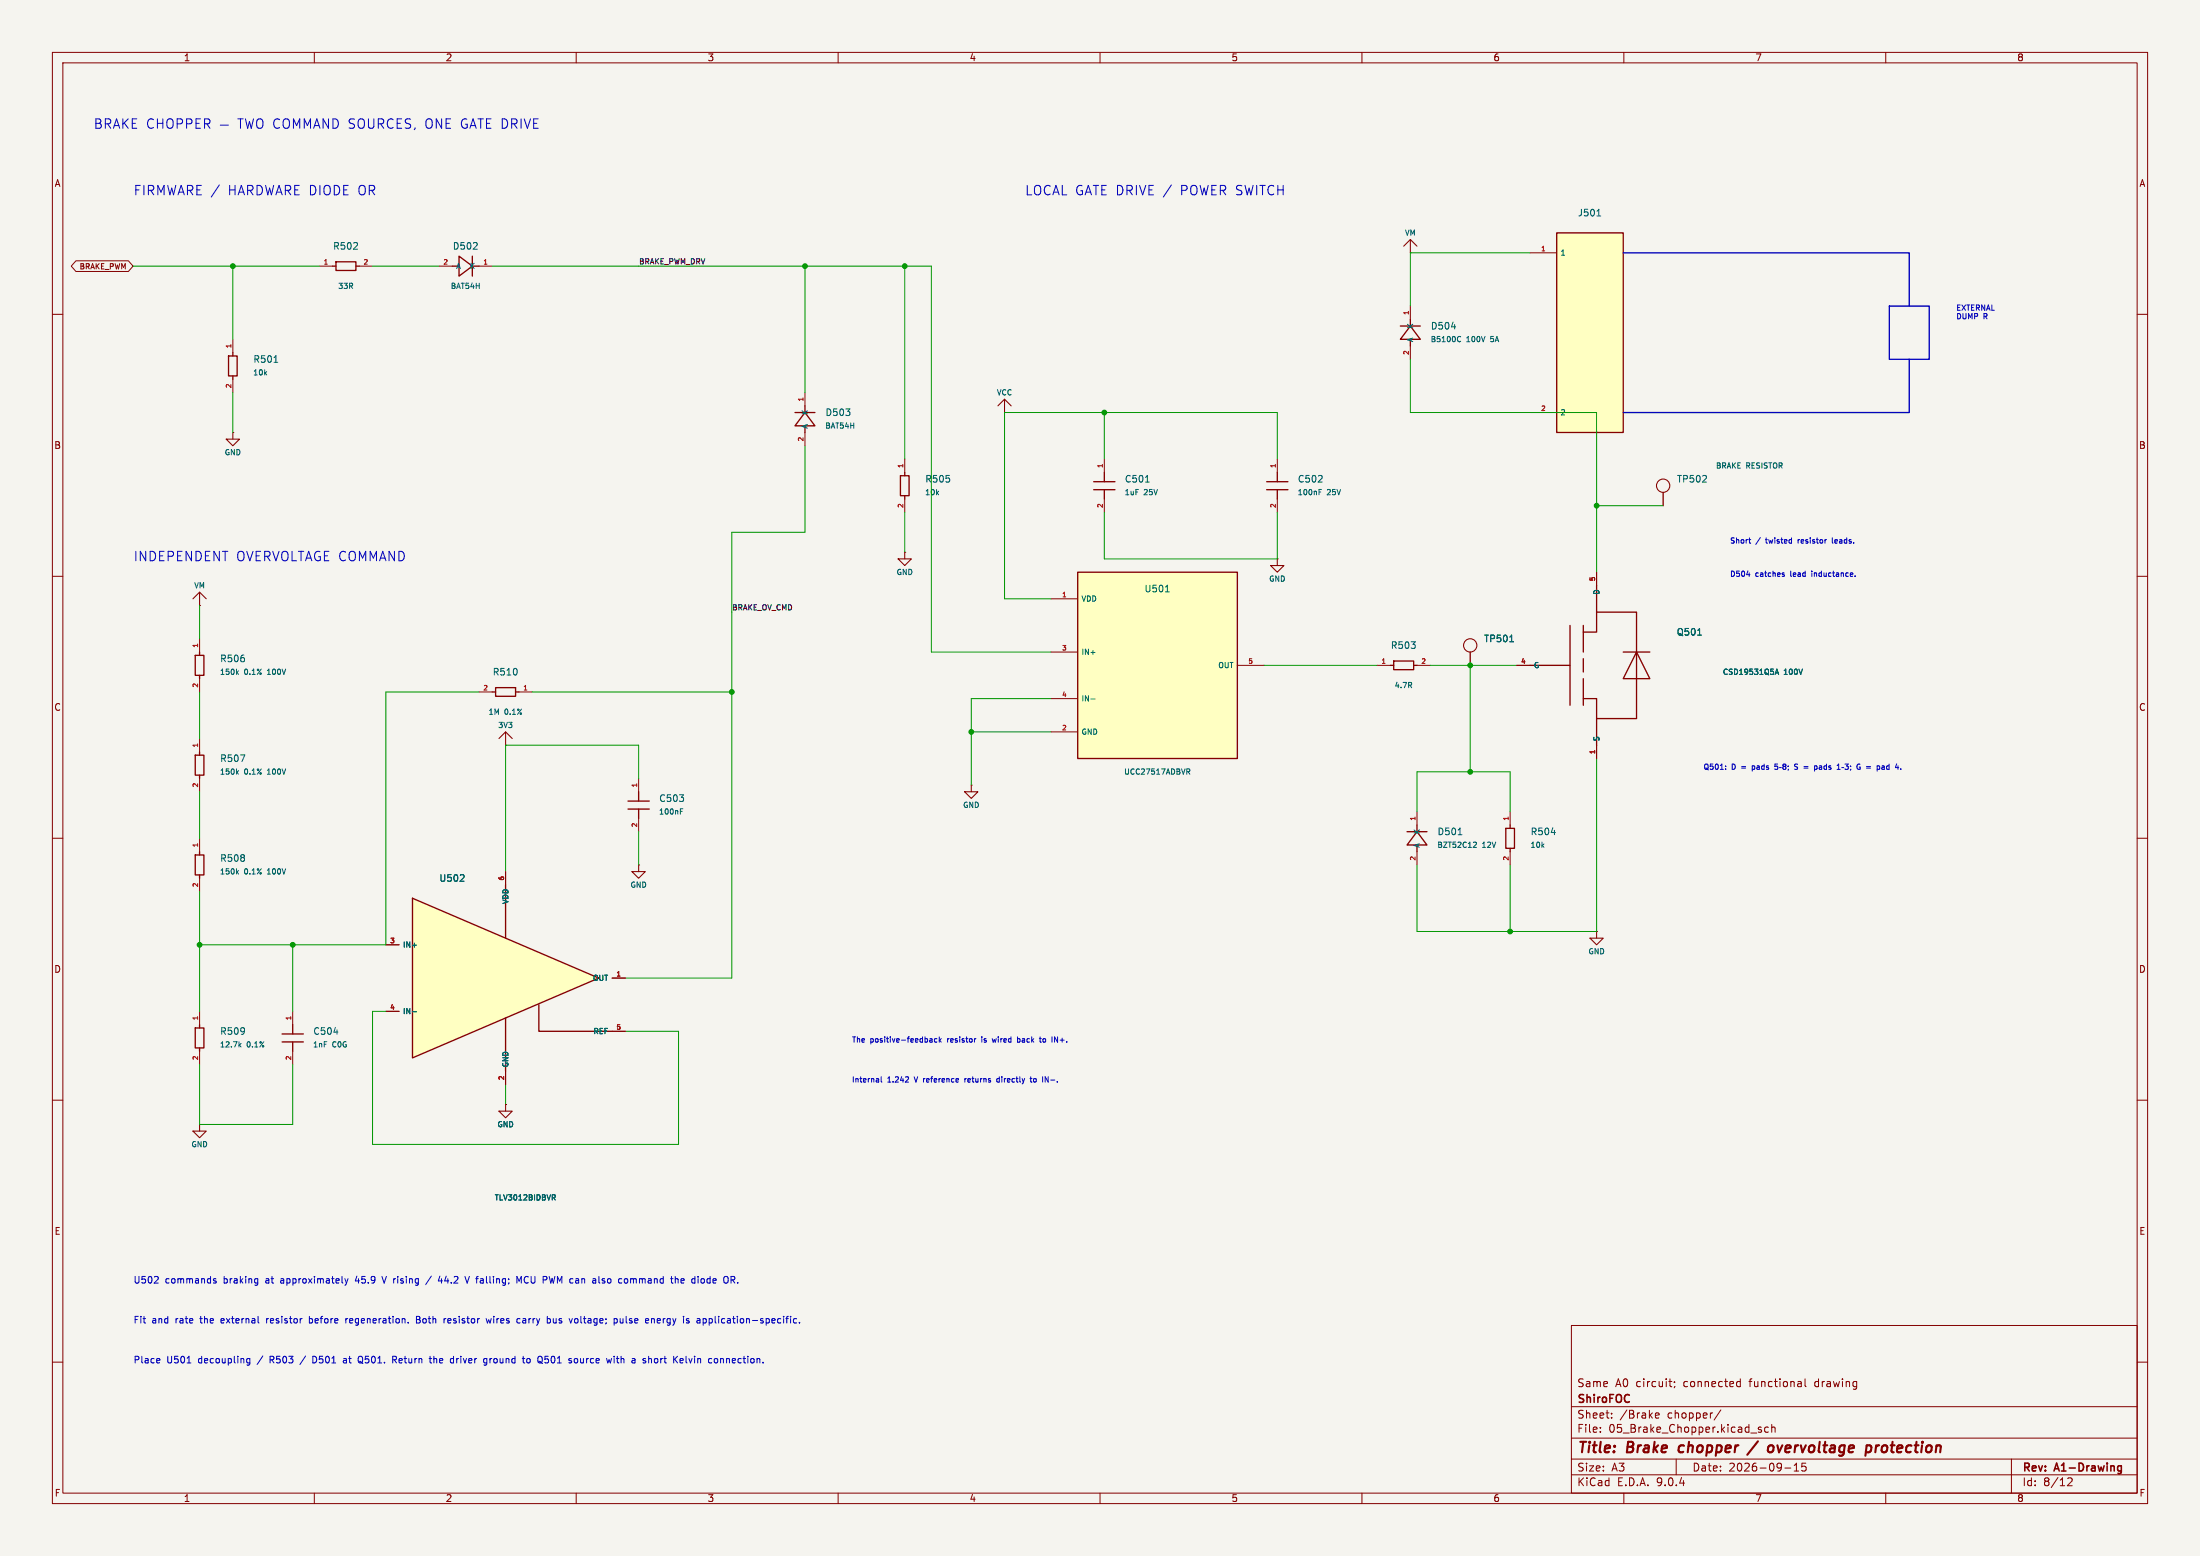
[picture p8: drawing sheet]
<svg xmlns="http://www.w3.org/2000/svg" width="420mm" height="297mm" viewBox="0 0 420 297" stroke-linecap="round" stroke-linejoin="round" font-family="sans-serif">
<path d="M0 0h420v297h-420z" fill="#f5f4ef" stroke="#f5f4ef" stroke-width=".19"/>
<g fill="none" stroke="#840000" stroke-width=".19">
<path d="M10 10h400v277h-400zM12 12h396v273h-396zM60 10v2M110 10v2M160 10v2M210 10v2M260 10v2M310 10v2M360 10v2M10 60h2M191.8 78.7h.1M408 60h2"/>
<path d="M210.8 87.6v2.6M210.8 95.3v2.5M10 110h2M408 110h2M10 160h2M408 160h2M304.8 177.8h.1M10 210h2M38.1 214.6h.1M408 210h2M300 253h108v32h-108zM10 260h2"/>
<path d="M300 278.5h108M300 274.5h108M300 268.5h108M305.5 273.2v.2M305.5 272.5v.1M307.7 270.5v.2M307.7 269.8v.1M316 270.2l.7-.2v-.2l-.5-.1-.2 .2 .1 .7h.6M318.6 263.7h.6M318.9 264.6l.3 .1M319.7 263.8v.1M319.7 264.6l-.1 .3"/>
<path d="M320 278.5v3M328.5 269.1l-1.3 1.9M331.7 263.8h.5M331.7 264.6h.5M332.2 263.2v1.5M336.2 272.5l-.3-.1-.2 .2v.2l.5 .2v.3h-.5M337.6 272.5l-.4-.1-.3 .3 .1 .6h.6M338.2 272.5l.2-.1 .4 .1 .1 .9M338.2 271.9v1.5M342.5 279.7l.4-.4v1.5M343.7 263.7l.2 .2v.8M343.9 264.6l-.2 .1"/>
<path d="M343.9 264l-.2 .1M344 279.3l-.1 .7 .3-.1h.5l.1 .6-.3 .3-.6-.2M344.6 263.2v1.3l.2 .2M384 278.5v6.5M408 260h2M60 285v2M110 285v2M160 285v2M210 285v2M260 285v2M300 281.5h108M310 285v2"/>
<path d="M340.7 280.2h1.2M342.5 280.8h.9M360 285v2M395.6 282.4l-.1 .3-.8 .9h.9"/>
</g>
<path d="M404.5 279.8l.5 .1M405 279.8v1.2l-.2 .2-.3 .1M405 280.7l-.5 .1" fill="none" stroke="#840000" stroke-width=".3"/>
<path d="M320.6 276.1l-.2 .7 .4 .4M335.6 275.1l-2 2.6M337.8 276a.5 .5 0 0 1 .8 .3l-.1 .5a.62 .62 0 0 1-.7 .4M356.5 275.9h.4l.3 .2v.7a.66 .66 0 0 1-.8 .4M358.2 275.9l-.2 1.3M358.5 275.9l-.4 .4" fill="none" stroke="#840000" stroke-width=".4"/>
<g fill="none" stroke="#840000" stroke-width=".2">
<path d="M190.5 77.5l1.3-1.3 1.2 1.3M191.8 76.2v2.5M303.5 179.1h2.6l-1.3 1.2zM304.8 177.8v1.3M36.8 215.9h2.6l-1.3 1.3zM38.1 214.6v1.3"/>
<circle cx="317.5" cy="92.7" r="1.27"/>
</g>
<path d="M208.8 91.9h4.1M208.8 93.5h4.1M210.8 90.2v1.7M210.8 93.5v1.8M317.5 94v2.5" fill="none" stroke="#840000" stroke-width=".25"/>
<path d="M218.7 92h.7" fill="none" stroke="#006464" stroke-width=".19"/>
<path d="M297.2 44.5h12.7v38.1h-12.7z" fill="#ffffc2"/>
<g fill="none" stroke="#840000" stroke-width=".25">
<path d="M297.2 44.5h12.7v38.1h-12.7zM299.7 119.4v15.2M302.3 119.4v5.1M304.8 111.8v8.9h-2.5M304.8 116.8h7.6v20.4h-7.6M292.1 127h7.6M302.3 133.4h2.5v8.8M302.3 125.7v2.6M302.3 129.5v5.1M309.9 124.5h5.1M312.4 124.5l2.6 5h-5.1zM268.6 158.8h3.8"/>
<path d="M270.5 158.8l1.9 2.5h-3.8zM270.5 157.5v1.3M287.5 158.1h1.6v3.8h-1.6zM288.3 157.5v.6M270.5 161.3v1.3M288.3 161.9v.7"/>
</g>
<path d="M292.1 48.3h5.1M292.1 78.7h5.1M304.8 109.2v2.6M289.6 127h2.5M270.5 154.9v2.6M288.3 154.9v2.6M304.8 142.2v2.6M270.5 162.6v2.5M288.3 162.6v2.5" fill="none" stroke="#840000" stroke-width=".19"/>
<path d="M304.9 41.2h.7M324.1 121.2h.7M338.9 128.7l.3-1 .3 1M339 128.4h.5M278.4 159.3h.7M296.1 158.9h.8M281.4 160.7l.4 .1 .1 .2-.7 .8h.7" fill="none" stroke="#006464" stroke-width=".19"/>
<path d="M205.7 109.2h30.5v35.6h-30.5z" fill="#ffffc2"/>
<g fill="none" stroke="#840000" stroke-width=".25">
<path d="M63.5 50.8h.6M64.1 50h3.8v1.6h-3.8zM67.9 50.8h.7M86.4 50.8h1.2M87.6 48.9l2.6 1.9-2.6 1.9zM90.2 50.8h1.2M90.2 48.9v3.8M43.6 67.9h1.7v3.9h-1.7zM44.4 67.3v.6M44.4 71.8v.6M151.8 78.7h3.8M153.7 78.7l1.9 2.6h-3.8z"/>
<path d="M153.7 77.5v1.2M267.3 62.2h3.8M269.2 62.2l1.9 2.6h-3.8zM269.2 61v1.2M269.2 64.8v1.2M153.7 81.3v1.3M171.9 90.8h1.6v3.8h-1.6zM172.7 90.2v.6M172.7 94.6v.7M241.8 91.9h4.1M241.8 93.5h4.1M243.8 90.2v1.7"/>
<path d="M243.8 93.5v1.8M205.7 109.2h30.5v35.6h-30.5zM37.3 125.1h1.6v3.8h-1.6zM38.1 124.5v.6M38.1 128.9v.6M94 132.1h.6M94.6 131.3h3.8v1.6h-3.8zM98.4 132.1h.7M265.4 127h.7M266.1 126.2h3.8v1.6h-3.8zM269.9 127h.6M280.7 124.5v2.5"/>
<path d="M37.3 144.1h1.6v3.9h-1.6zM38.1 143.5v.6M38.1 148v.6M119.9 152.9h4.1M119.9 154.4h4.1M121.9 151.1v1.8M121.9 154.4v1.8M37.3 163.2h1.6v3.8h-1.6zM38.1 162.6v.6M38.1 167v.6M37.3 196.2h1.6v3.8h-1.6zM38.1 195.6v.6"/>
<path d="M53.8 197.4h4.1M53.8 198.9h4.1M55.9 195.6v1.8M55.9 198.9v1.8M38.1 200v.7"/>
</g>
<g fill="none" stroke="#840000" stroke-width=".19">
<path d="M61 50.8h2.5M68.6 50.8h2.5M83.8 50.8h2.6M91.4 50.8h2.6M269.2 48.3h.1M269.2 58.4v2.6M44.4 64.8v2.5M44.4 72.4v2.5M153.7 74.9v2.6M269.2 66v2.6M44.4 82.6h.1M153.7 82.6v2.5"/>
<path d="M172.7 87.6v2.6M172.7 95.3v2.5M243.8 87.6v2.6M243.8 95.3v2.5M38.1 115.6h.1M172.7 105.4h.1M200.7 114.3h5M243.8 106.7h.1M38.1 121.9v2.6M38.1 129.5v2.6M91.4 132.1h2.6M99.1 132.1h2.5"/>
<path d="M200.7 124.5h5M200.7 133.4h5M200.7 139.7h5M236.2 127h5.1M262.9 127h2.5M270.5 127h2.5M38.1 141v2.5M38.1 148.6v2.5M96.5 142.2h.1M121.9 148.6v2.5M121.9 156.2v2.6M185.4 149.9h.1"/>
<path d="M38.1 160v2.6M38.1 167.6v2.6M121.9 165.1h.1M38.1 193v2.6M55.9 193v2.6M38.1 200.7v2.5M55.9 200.7v2.5"/>
</g>
<g fill="none" stroke="#006464" stroke-width=".19">
<path d="M52.3 69.2h.7M277.1 62.4h.8M278.6 64.2l.2 .1M278.8 65.1l-.2 .1M251.8 93.9h.3M251.8 93.4h.5M222.5 113h.7M45.2 128.3l.3 .4M45.5 128.1l-.4 .3M208.3 133.4h.7M288.2 122.5h.7M45.2 147.4l.3 .4"/>
<path d="M45.5 147.1l-.4 .4M45.9 144.1h.8l-.5 1.3M129.9 154.9h.3M129.9 154.4h.5M226.6 146.8h.4l.1 .2v.2l-.5 .1M226.8 147.3l.3 .5M45.2 166.4l.3 .4M45.5 166.2l-.4 .3M45.7 199.5l.3 .4M46 199.2l-.4 .4M63.7 197h.8"/>
</g>
<g fill="none" stroke="#840000" stroke-width=".2">
<path d="M268 47l1.2-1.3 1.3 1.3M269.2 45.7v2.6M43.2 83.8h2.5l-1.3 1.3zM44.4 82.6v1.2M36.8 114.3l1.3-1.3 1.3 1.3M38.1 113v2.6M171.4 106.7h2.6l-1.3 1.3zM172.7 105.4v1.3M242.6 108h2.5l-1.3 1.2zM243.8 106.7v1.3M96.5 139.7v2.5M95.2 141l1.3-1.3 1.3 1.3"/>
<path d="M184.1 151.1h2.6l-1.3 1.3zM185.4 149.9v1.2M120.6 166.4h2.6l-1.3 1.2zM121.9 165.1v1.3"/>
<circle cx="280.7" cy="123.2" r="1.27"/>
</g>
<path d="M78.7 171.5l35.6 15.2-35.6 15.2z" fill="#ffffc2"/>
<path d="M78.7 171.5l35.6 15.2-35.6 15.2zM96.5 168.9v10.2M96.5 194.3v10.2M102.9 191.8v5.1h13.9" fill="none" stroke="#840000" stroke-width=".25"/>
<path d="M14.5 49.8h10l.9 1-.9 1h-10l-.9-1zM304.8 109.2v2.6M289.6 127h2.5M304.8 142.2v2.6M96.5 166.4v2.5M73.7 180.3h2.5M73.7 193h2.5M116.8 186.7h2.6M116.8 196.9h2.6M96.5 210.8h.1M96.5 204.5v2.5" fill="none" stroke="#840000" stroke-width=".19"/>
<path d="M288.2 122.5h.7M324.1 121.2h.7M338.9 128.7l.3-1 .3 1M339 128.4h.5M87.8 168.2h.8M88.5 167.1v.4M78.7 193.1h.8M105.4 228h.4l.2 .2-.1 .3-.5 .1M105.7 228.6l.3 .5" fill="none" stroke="#006464" stroke-width=".19"/>
<path d="M95.2 212.1h2.6l-1.3 1.3zM96.5 210.8v1.3" fill="none" stroke="#840000" stroke-width=".2"/>
<g fill="none" stroke="#009600" stroke-width=".19">
<path d="M25.4 50.8h35.6M44.4 50.8v14M71.1 50.8h12.7M94 50.8h83.8v73.7h22.9M153.7 50.8v24.1M172.7 50.8v36.8M292.1 48.3h-22.9v10.1M44.4 74.9v7.7M210.8 78.7v8.9M269.2 68.6v10.1h35.6v30.5M153.7 85.1v16.5h-14v85.1h-20.3M172.7 97.8v7.6"/>
<path d="M210.8 97.8v8.9h33v-8.9M243.8 87.6v-8.9h-52v35.6h8.9M304.8 96.5h12.7M38.1 115.6v6.3M38.1 132.1v8.9M91.4 132.1h-17.7v48.2h-35.6M101.6 132.1h38.1M185.4 139.7h15.3M200.7 133.4h-15.3v16.5M241.3 127h21.6M273 127h16.6M280.7 127v20.3"/>
<path d="M38.1 151.1v8.9M121.9 148.6v-6.4h-25.4v24.2M121.9 158.8v6.3M270.5 154.9v-7.6h17.8v7.6M304.8 144.8v33h-34.3v-12.7M38.1 170.2v22.8M288.3 165.1v12.7M55.9 180.3v12.7M73.7 193h-2.6v25.4h58.4v-21.5h-10.1M38.1 203.2v11.4h17.8v-11.4M96.5 207v3.8"/>
</g>
<g fill="none" stroke="#0000c2" stroke-width=".19">
<path d="M18.3 22.7h.6l.3 .2 .1 .3-.4 .3a.48 .48 0 0 1 .5 .5 .48 .48 0 0 1-.4 .5h-.7zM18.3 23.5h.6M20.1 23.6l.9-.1 .1-.2v-.4l-.3-.2h-.7v1.8M20.5 23.6l.6 .9M21.7 24.5l.6-1.8 .6 1.8M21.8 24h.9M23.5 22.7v1.8M23.7 23.5l.8 1M24.5 22.7l-1 1M25.3 23.5h.6M26.1 22.7h-.8v1.8h.8M29.3 22.9a.72 .72 0 0 0-.9-.1 .72 .72 0 0 0-.2 .9 .67 .67 0 0 0 .3 .7 .67 .67 0 0 0 .8-.1"/>
<path d="M30.1 23.5h1M30.1 22.7v1.8M31.1 22.7v1.8M31.9 22.9a.6 .6 0 0 1 .7-.2 .6 .6 0 0 1 .5 .6v.6a.6 .6 0 0 1-.6 .6 .6 .6 0 0 1-.6-.6zM33.8 23.6l.9-.1 .2-.2-.1-.4-.3-.2h-.7v1.8M35.6 23.6l.9-.1 .2-.2-.1-.4-.3-.2h-.7v1.8M37.4 23.5h.6M38.3 22.7h-.9v1.8h.9M39.1 23.6l.8-.1 .2-.2-.1-.4-.3-.2h-.6v1.8M39.5 23.6l.6 .9M41.9 35.3l-1.6 2.3M42.1 23.9h1.5"/>
<path d="M45.4 22.7h1M45.9 22.7v1.8M46.9 22.7l.4 1.8 .3-1.3 .4 1.3 .4-1.8M49.1 22.9a.6 .6 0 0 1 .7-.2 .6 .6 0 0 1 .4 .6v.6a.6 .6 0 0 1-.6 .6 .6 .6 0 0 1-.6-.6zM53.4 22.9a.72 .72 0 0 0-.9-.1 .72 .72 0 0 0-.2 .9 .67 .67 0 0 0 .3 .7 .67 .67 0 0 0 .8-.1M54.1 22.9a.6 .6 0 0 1 .7-.2 .6 .6 0 0 1 .5 .6v.6a.6 .6 0 0 1-.6 .6 .6 .6 0 0 1-.6-.6zM56 24.5v-1.8l.6 1.3 .6-1.3v1.8M58.1 24.5v-1.8l.6 1.3 .6-1.3v1.8M59.9 24.5l.6-1.8 .6 1.8M60.1 24h.8M62.7 22.7v1.8l-1-1.8v1.8M63.6 22.7a.91 .91 0 0 1 1 .9 .91 .91 0 0 1-1 .9z"/>
<path d="M67.7 22.8l-.7-.1-.3 .2v.5l.8 .3 .2 .4-.4 .4-.6-.1M68.5 22.9a.6 .6 0 0 1 .6-.2 .6 .6 0 0 1 .5 .6v.6a.6 .6 0 0 1-.6 .6 .6 .6 0 0 1-.6-.6zM70.3 22.7v1.4l.4 .4 .5-.1 .2-.3v-1.4M72.2 23.6l.9-.1 .2-.2-.1-.4-.3-.2h-.7v1.8M72.7 23.6l.6 .9M75.1 22.9a.72 .72 0 0 0-.9-.1 .72 .72 0 0 0-.3 .9 .67 .67 0 0 0 .4 .7 .67 .67 0 0 0 .8-.1M75.8 23.5h.6M76.7 22.7h-.9v1.8h.9M78.4 22.8l-.7-.1-.2 .2v.5l.7 .3 .2 .4-.3 .4-.7-.1M79.3 24.4l-.2 .3M81.4 22.9a.6 .6 0 0 1 .7-.2 .6 .6 0 0 1 .4 .6v.6a.6 .6 0 0 1-.6 .6 .6 .6 0 0 1-.6-.6zM84.3 22.7v1.8l-1-1.8v1.8"/>
<path d="M85.2 23.5h.6M86 22.7h-.8v1.8h.8M89.1 22.8a.88 .88 0 0 0-1.1 .6 .88 .88 0 0 0 .7 1.1l.5-.2v-.6h-.3M89.7 24.5l.6-1.8 .6 1.8M89.9 24h.8M91.3 22.7h1M91.8 22.7v1.8M92.9 23.5h.6M93.7 22.7h-.8v1.8h.8M95.9 22.7a.91 .91 0 0 1 1 .9 .91 .91 0 0 1-1 .9zM97.7 23.6h.7a.49 .49 0 0 0 .3-.4 .49 .49 0 0 0-.3-.5h-.7v1.8M98.1 23.6l.6 .9"/>
<path d="M99.5 22.7v1.8M100.1 22.7l.6 1.8 .6-1.8M101.9 23.5h.6M102.7 22.7h-.8v1.8h.8M333.4 109.7h.7M333.8 103h.4M334 103.6l.2 .1M340.4 109.7l.3 .2-.4 .1M340.4 109.3l.2 .1M343.3 103v.7M343.3 103.1v.1M345.9 109v.1"/>
<path d="M345.9 109.3v.7M349.8 102.7v.8l.1 .2M354.2 109.9v.1M329.4 146.8v.1M329.4 146.2v.1M334.5 146.2v1M334.5 146.8l.1 .1M334.6 146.2h-.1M339.3 145.8h-.4l-.1 .5h.5v.5l-.1 .1-.4-.1M339.7 146.5h.4M340.6 146.3l-.2-.2 .2-.3 .3 .2-.1 .3M340.6 146.3l-.2 .2 .2 .4 .3-.2-.1-.4"/>
<path d="M340.6 146.3h.2M341.4 146.2v.1M341.4 146.8l-.1 .2M343.2 145.9l-.4-.1-.2 .2 .1 .3 .5 .3M343.2 146.7l-.2 .2-.4-.1M344.4 146.3h.8M344.4 146.6h.8M346.4 146.2h.3l.2 .2-.1 .4h-.4M346.4 146.2v1M347.6 146.2h-.3M347.7 146.5l-.4 .1v.2l.4 .1M351.6 146.5h.4"/>
<path d="M352.2 145.8h.6l-.3 .4 .3 .1v.5l-.1 .1-.5-.1M353.3 146.2v.1M353.3 146.8l-.1 .2M355.1 145.9a.46 .46 0 0 0-.6 .5 .46 .46 0 0 0 .6 .4v-.4h-.2M358.4 146.2h.3l.1 .2-.1 .4h-.3M358.4 146.2v1M359.3 146.2h.4v.7M359.7 146.4l-.5 .2 .2 .3 .3-.1M360.5 146.2l-.3 .2v.4l.3 .1M177.6 198.2l.3 .2v.5M177.9 198.9h-.3M177.9 198.5h-.3"/>
<path d="M178.9 198.3l-.3-.1-.2 .2 .1 .5h.4M179.3 197.9v1M179.4 198.5l.3 .4M179.7 198.2l-.4 .4M186.3 198.2l-.2 .1M187.4 197.9v.1M187.4 198.2v.7M189.4 198.2l.2 .7 .2-.5M194.3 198.3l.2-.1 .2 .2-.1 .5h-.3M194.3 197.9v1M198.4 198.2h.4M198.6 198.9h.2"/>
<path d="M199.3 198.2l-.2 .2v.3l.2 .2M201.3 197.9l.6 1v-1M167.6 205.9l.1 .1v.5M167.7 206.5h-.1M167.7 206.1l-.1 .1M168.2 205.5v.9l.2 .1M172.8 206.5h.6M173.4 205.6v.4M184.2 205.9v.6M184.5 205.9l-.3 .2M190.8 205.9h-.3l-.2 .2 .1 .4h.4M190.8 205.5v1"/>
<path d="M196.6 205.9h.4M196.8 205.5v.9l.2 .1M197.5 205.9l-.2 .2v.3l.2 .1M199.5 205.5l.6 1v-1M200.6 206.2h.8M201.8 206.4v.1M29.4 244.9h.8M30.2 243.8v.4M30.3 259.3l.2 .3-.6 .1M41.2 244.1h-.3l-.2 .1 .1 .2 .4 .1v.4h-.5M47.7 259.4l-.4-.1-.2 .2 .1 .6h.5M47.7 259.3v1l-.2 .3-.3-.1"/>
<path d="M49.1 244.1h.1M49.2 244.1v1l-.1 .2M49.2 244.9h-.1M50.9 251.7v.8M51.1 251.7l-.2 .2M58.3 258.8l-1.1 1.7M59.1 251.3v1.2M59.1 252.5h.3M59.4 251.7h-.3M60.2 258.9h-.5v1.3l.5-.1M65.6 259.4h.5M65.8 244.1l.3 .8"/>
<path d="M66 251.7v.8M66.1 244.9l-.3 .4M66.1 259.6l-.4 .1-.2 .1 .2 .4 .4-.1M66.4 251.7l-.4 .2M66.4 244.1l-.3 .8M68.1 243.6l-.3 .9h.8M68.6 258.9h.3l.3 .2M68.6 259.8l.6 .4M69.2 260l-.3 .2-.3-.1M72.9 243.6l.4 1.3M75 259.5h.6l.1-.2-.1-.3-.6-.1v1.3M75.3 259.5l.4 .7"/>
<path d="M77.9 252.4v.1M79.5 251.3h.4l.3 .2-.3 .4 .3 .1v.3l-.2 .2h-.5zM79.5 251.9h.4M81.9 259.3h.5M82.3 243.6l-1 1.6M82.8 258.9v1.3M83.2 259.3l-.4 .1M84 243.6l-.3 .9h.8M84.3 244.1v.8M85.1 251.7l-.3 .1M85.9 251.7l-.4 .2 .1 .6h.3M86.1 252l-.6 .1"/>
<path d="M87.2 259.3v.9M87.4 259.3l-.2 .2M88.8 243.6l.4 1.3 .4-1.3M92.8 259.3l.1 .1M92.8 251.7l.3 .8 .2-.6 .2 .6 .3-.8M92.9 259.3v1.2M93.5 259.3v.9M93.9 259.3l-.4 .2M98.7 244.9v-1.3l.4 .9 .4-.9v1.3M99.2 251.7h.1M99.3 252.5h-.1M100.2 251.7h-.4"/>
<path d="M100.2 252h-.3l-.1 .2v.3h.4M100.3 243.7l-.2 .5 .2 .7M100.6 259.4l.2-.1 .4 .1v.5l-.1 .2-.3 .1-.2-.2zM104.1 258.9h.6M104.1 259.4h.4l.2 .1M104.5 251.3v1.2M105.6 251.7l.1 .8h.4M109.7 259.4l.3-.1 .3 .2-.1 .6h-.5M109.8 251.7h.3l.2 .2-.1 .6h-.4M114.9 244.9h.4M115.3 244.1l-.4 .1 .1 .2 .3 .1M117.2 258.9v.1"/>
<path d="M117.2 259.3v.9M117.6 251.7l.2 .2v.4l-.2 .2M117.7 259.3h.4M117.8 258.9v1.1l.3 .2M118.4 251.7l.1 .8h.3l.1-.1M118.9 251.7v.8M119.6 244.1l.2 .2v.4l-.2 .2M120.4 244.1v.8M120.6 244.1l-.2 .1M123.2 259.4l-.3-.1-.2 .2 .1 .2 .4 .1M123.8 258.9v1.3M124.4 251.7h.5v.8"/>
<path d="M125.2 259.3l.3 .1M129.3 244.1l.2 .1v.7M130 244.5l.6-.1-.1-.3h-.3l-.2 .1 .1 .7h.4M130.5 251.3v.1M131 258.9v1.1l.2 .2M131.5 259.3l.3 .9M134.2 244.1l.3 .2v.4l-.3 .2M135.4 252.5h.3M135.4 251.7v1.3M135.7 251.7h-.3M137.6 259.4l.1-.1 .3 .1 .1 .8M137.6 259.3v.9"/>
<path d="M139.9 244.3l.4 .6M140.2 243.8v.4M140.8 244.8v.1M152 251.7h.1M152.1 252.5h-.1M152.6 252.4v.1M30.5 260.1l-.2 .1M35.7 260.2h.7M82.2 260.1l.2 .1M92.9 260.1l-.1 .1M104.7 260l-.2 .2-.4-.1M122.7 260.1h.5"/>
<path d="M125.5 260l-.3 .2"/>
</g>
<path d="M309.9 48.3h54.6v10.1M360.7 58.4h7.6v10.2h-7.6zM364.5 68.6v10.1h-54.6" fill="none" stroke="#0000c2" stroke-width=".25"/>
<g fill="#009600" stroke="#009600" stroke-width=".19">
<circle cx="210.8" cy="78.7" r=".46"/>
<circle cx="280.7" cy="127" r=".46"/>
<circle cx="44.4" cy="50.8" r=".46"/>
<circle cx="38.1" cy="180.3" r=".46"/>
<circle cx="55.9" cy="180.3" r=".46"/>
<circle cx="185.4" cy="139.7" r=".46"/>
<circle cx="153.7" cy="50.8" r=".46"/>
<circle cx="172.7" cy="50.8" r=".46"/>
<circle cx="139.7" cy="132.1" r=".46"/>
<circle cx="304.8" cy="96.5" r=".46"/>
<circle cx="288.3" cy="177.8" r=".46"/>
<circle cx="280.7" cy="147.3" r=".46"/>
</g>
<g font-size="2.8" fill="#840000">
<text x="301" y="277.9">Title:</text>
<text x="310.6" y="277.9">Brake</text>
<text x="321.4" y="277.9">chopper</text>
<text x="335.6" y="277.9">/</text>
<text x="340" y="277.9">overvoltage</text>
<text x="359.5" y="277.9">protection</text>
</g>
<g font-size="2.5" fill="#0000c2">
<text x="25.4" y="37.6">FIRMWARE /</text>
<text x="43.5" y="37.6">HARDWARE DIODE OR</text>
<text x="195.6" y="37.6">LOCAL GATE DRIVE /</text>
<text x="225.5" y="37.6">POWER SWITCH</text>
<text x="25.4" y="107.4">INDEPENDENT OVERVOLTAGE COMMAND</text>
</g>
<g font-size="2.1" fill="#840000">
<text x="301" y="268.2">ShiroFOC</text>
<text x="301" y="265">Same</text>
<text x="308.4" y="265">A0 circuit;</text>
<text x="321.5" y="265">connected</text>
<text x="334.3" y="265">functional</text>
<text x="346.8" y="265">drawing</text>
<text x="301" y="273.7">File:</text>
<text x="301" y="271">Sheet:</text>
<text x="307.1" y="273.7">05_Brake_Chopper.kicad_sch</text>
<text x="309.2" y="271">/Brake</text>
<text x="318.4" y="271">chopper/</text>
<text x="301" y="281.1">Size:</text>
<text x="307.6" y="281.1">A3</text>
<text x="323" y="281.1">Date:</text>
<text x="330" y="281.1">2026-09-15</text>
<text x="386" y="281.3">Rev:</text>
<text x="392.4" y="281.3">A1-Drawing</text>
<text x="301" y="283.9">KiCad</text>
<text x="308.7" y="283.9">E.D.A.</text>
<text x="316.3" y="283.9">9.0.4</text>
<text x="386" y="283.9">Id:</text>
<text x="390.1" y="283.9">8/12</text>
</g>
<g font-size="1.8" fill="#840000">
<text x="35" y="11.9">1</text>
<text x="85" y="11.9">2</text>
<text x="135" y="11.9">3</text>
<text x="185" y="11.9">4</text>
<text x="235" y="11.9">5</text>
<text x="285" y="11.9">6</text>
<text x="335" y="11.9">7</text>
<text x="385" y="11.9">8</text>
<text x="10.3" y="35.9">A</text>
<text x="408.3" y="35.9">A</text>
<text x="10.3" y="85.9">B</text>
<text x="408.2" y="85.9">B</text>
<text x="10.3" y="135.9">C</text>
<text x="408.2" y="135.9">C</text>
<text x="10.3" y="185.9">D</text>
<text x="408.2" y="185.9">D</text>
<text x="10.3" y="235.9">E</text>
<text x="408.3" y="235.9">E</text>
<text x="10.3" y="285.9">F</text>
<text x="35" y="286.9">1</text>
<text x="85" y="286.9">2</text>
<text x="135" y="286.9">3</text>
<text x="185" y="286.9">4</text>
<text x="235" y="286.9">5</text>
<text x="285" y="286.9">6</text>
<text x="335" y="286.9">7</text>
<text x="385" y="286.9">8</text>
<text x="408.3" y="285.9">F</text>
</g>
<g font-size="1.8" fill="#006464">
<text x="301.1" y="41.5">J501</text>
<text x="63.5" y="47.9">R502</text>
<text x="86.3" y="47.9">D502</text>
<text x="273.1" y="63.1">D504</text>
<text x="48.3" y="69.4">R501</text>
<text x="157.5" y="79.6">D503</text>
<text x="176.5" y="92.3">R505</text>
<text x="214.6" y="92.3">C501</text>
<text x="247.7" y="92.3">C502</text>
<text x="320" y="92.3">TP502</text>
<text x="218.4" y="113.3">U501</text>
<text x="265.4" y="124.1">R503</text>
<text x="283.2" y="122.8">TP501</text>
<text x="320" y="121.5">Q501</text>
<text x="41.9" y="126.6">R506</text>
<text x="94" y="129.1">R510</text>
<text x="41.9" y="145.6">R507</text>
<text x="125.7" y="153.3">C503</text>
<text x="274.3" y="159.6">D501</text>
<text x="292.1" y="159.6">R504</text>
<text x="41.9" y="164.7">R508</text>
<text x="83.8" y="168.5">U502</text>
<text x="41.9" y="197.7">R509</text>
<text x="59.7" y="197.7">C504</text>
</g>
<g font-size="1.8" fill="#0000c2">
<text x="25.4" y="245.3">U502</text>
<text x="31.5" y="245.3">commands</text>
<text x="42.8" y="245.3">braking</text>
<text x="51" y="245.3">at</text>
<text x="54" y="245.3">approximately</text>
<text x="68.5" y="245.3">45.9</text>
<text x="73.9" y="245.3">V rising</text>
<text x="85.2" y="245.3">44.2</text>
<text x="90.6" y="245.3">V falling;</text>
<text x="100.7" y="245.3">MCU PWM can</text>
<text x="115.8" y="245.3">also</text>
<text x="121" y="245.3">command</text>
<text x="131.2" y="245.3">the</text>
<text x="135.4" y="245.3">diode</text>
<text x="25.4" y="252.9">Fit</text>
<text x="29" y="252.9">and</text>
<text x="33.6" y="252.9">rate</text>
<text x="38.5" y="252.9">the</text>
<text x="42.7" y="252.9">external</text>
<text x="51.5" y="252.9">resistor</text>
<text x="59.9" y="252.9">before</text>
<text x="67" y="252.9">regeneration.</text>
<text x="80.7" y="252.9">Both</text>
<text x="86.2" y="252.9">resistor</text>
<text x="94.6" y="252.9">wires</text>
<text x="100.6" y="252.9">carry</text>
<text x="106.5" y="252.9">bus</text>
<text x="111" y="252.9">voltage;</text>
<text x="119.7" y="252.9">pulse</text>
<text x="125.9" y="252.9">energy</text>
<text x="133.3" y="252.9">is</text>
<text x="136.1" y="252.9">application-specific.</text>
<text x="25.4" y="260.6">Place</text>
<text x="31.8" y="260.6">U501</text>
<text x="38" y="260.6">decoupling</text>
<text x="49.5" y="260.6">/</text>
<text x="52" y="260.6">R503</text>
<text x="60.5" y="260.6">D501</text>
<text x="66.6" y="260.6">at</text>
<text x="69.7" y="260.6">Q501.</text>
<text x="76.4" y="260.6">Return</text>
<text x="83.7" y="260.6">the</text>
<text x="87.9" y="260.6">driver</text>
<text x="94.4" y="260.6">ground</text>
<text x="102.1" y="260.6">to</text>
<text x="105.2" y="260.6">Q501</text>
<text x="111.3" y="260.6">source</text>
<text x="118.8" y="260.6">with</text>
<text x="123.7" y="260.6">a</text>
<text x="126.1" y="260.6">short</text>
<text x="132.1" y="260.6">Kelvin</text>
<text x="139" y="260.6">connection.</text>
</g>
<g font-size="1.4" fill="#006464">
<text x="268.1" y="45.2">VM</text>
<text x="87" y="51.5">A</text>
<text x="89.5" y="51.5">K</text>
<text x="297.8" y="49">1</text>
<text x="64.4" y="55.3">33R</text>
<text x="85.9" y="55.3">BAT54H</text>
<text x="270" y="65.4" transform="rotate(-90 270 65.4)">A</text>
<text x="270" y="62.9" transform="rotate(-90 270 62.9)">K</text>
<text x="273" y="65.5">B5100C</text>
<text x="279.9" y="65.5">100V</text>
<text x="284.7" y="65.5">5A</text>
<text x="48.2" y="71.9">10k</text>
<text x="190.2" y="75.7">VCC</text>
<text x="154.4" y="81.9" transform="rotate(-90 154.4 81.9)">A</text>
<text x="154.4" y="79.4" transform="rotate(-90 154.4 79.4)">K</text>
<text x="157.4" y="82">BAT54H</text>
<text x="297.8" y="79.5">2</text>
<text x="42.8" y="87.1">GND</text>
<text x="327.5" y="89.6">BRAKE</text>
<text x="333.3" y="89.6">RESISTOR</text>
<text x="176.5" y="94.7">10k</text>
<text x="214.6" y="94.7">1uF</text>
<text x="218.4" y="94.7">25V</text>
<text x="247.6" y="94.7">100nF</text>
<text x="253.3" y="94.7">25V</text>
<text x="37" y="112.5">VM</text>
<text x="171" y="110">GND</text>
<text x="242.2" y="111.2">GND</text>
<text x="305.5" y="113.7" transform="rotate(-90 305.5 113.7)">D</text>
<text x="206.4" y="115">VDD</text>
<text x="206.4" y="125.2">IN+</text>
<text x="41.9" y="129">150k</text>
<text x="46.6" y="129">0.1%</text>
<text x="51.2" y="129">100V</text>
<text x="232.4" y="127.7">OUT</text>
<text x="266.1" y="131.5">4.7R</text>
<text x="292.7" y="127.7">G</text>
<text x="328.8" y="129">CSD19531Q5A</text>
<text x="340.5" y="129">100V</text>
<text x="93.2" y="136.6">1M</text>
<text x="96.3" y="136.6">0.1%</text>
<text x="206.4" y="134.1">IN-</text>
<text x="95" y="139.2">3V3</text>
<text x="206.4" y="140.4">GND</text>
<text x="305.5" y="141.6" transform="rotate(-90 305.5 141.6)">S</text>
<text x="41.9" y="148.1">150k</text>
<text x="46.6" y="148.1">0.1%</text>
<text x="51.2" y="148.1">100V</text>
<text x="214.5" y="148.1">UCC27517ADBVR</text>
<text x="125.7" y="155.7">100nF</text>
<text x="183.7" y="154.4">GND</text>
<text x="271.2" y="161.9" transform="rotate(-90 271.2 161.9)">A</text>
<text x="271.2" y="159.4" transform="rotate(-90 271.2 159.4)">K</text>
<text x="41.9" y="167.1">150k</text>
<text x="46.6" y="167.1">0.1%</text>
<text x="51.2" y="167.1">100V</text>
<text x="274.3" y="162">BZT52C12</text>
<text x="283" y="162">12V</text>
<text x="292.1" y="162">10k</text>
<text x="97.3" y="172.7" transform="rotate(-90 97.3 172.7)">VDD</text>
<text x="120.2" y="169.6">GND</text>
<text x="76.8" y="181.1">IN+</text>
<text x="303.1" y="182.3">GND</text>
<text x="113" y="187.4">OUT</text>
<text x="76.8" y="193.8">IN-</text>
<text x="113.1" y="197.6">REF</text>
<text x="41.9" y="200.1">12.7k</text>
<text x="47.1" y="200.1">0.1%</text>
<text x="59.7" y="200.1">1nF</text>
<text x="63.4" y="200.1">C0G</text>
<text x="97.3" y="203.8" transform="rotate(-90 97.3 203.8)">GND</text>
<text x="94.8" y="215.4">GND</text>
<text x="36.4" y="219.2">GND</text>
<text x="94.3" y="229.3">TLV3012BIDBVR</text>
</g>
<text font-size="1.4" fill="#840000" x="15.1" y="51.6">BRAKE_PWM</text>
<g font-size="1.4" fill="#0f0f0f">
<text x="121.9" y="50.5">BRAKE_PWM_DRV</text>
<text x="139.7" y="116.6">BRAKE_OV_CMD</text>
</g>
<g font-size="1.4" fill="#0000c2">
<text x="373.4" y="59.6">EXTERNAL</text>
<text x="373.4" y="61.3">DUMP</text>
<text x="378.7" y="61.3">R</text>
<text x="330.2" y="104.1">Short</text>
<text x="335.2" y="104.1">/</text>
<text x="337.3" y="104.1">twisted</text>
<text x="343.7" y="104.1">resistor</text>
<text x="350.5" y="104.1">leads.</text>
<text x="330.2" y="110.4">D504</text>
<text x="335.1" y="110.4">catches</text>
<text x="342" y="110.4">lead</text>
<text x="346.3" y="110.4">inductance.</text>
<text x="325.1" y="147.3">Q501:</text>
<text x="330.6" y="147.3">D</text>
<text x="332.6" y="147.3">=</text>
<text x="334.9" y="147.3">pads</text>
<text x="343.6" y="147.3">S</text>
<text x="347.8" y="147.3">pads</text>
<text x="356.5" y="147.3">G</text>
<text x="360.8" y="147.3">pad</text>
<text x="162.6" y="199.3">The</text>
<text x="166.2" y="199.3">positive-feedback</text>
<text x="181.1" y="199.3">resistor</text>
<text x="187.9" y="199.3">is</text>
<text x="190.2" y="199.3">wired</text>
<text x="195.2" y="199.3">back</text>
<text x="199.7" y="199.3">to</text>
<text x="202.3" y="199.3">IN+.</text>
<text x="162.6" y="207">Internal</text>
<text x="169.4" y="207">1.242</text>
<text x="174.8" y="207">V reference</text>
<text x="184.9" y="207">returns</text>
<text x="191.3" y="207">directly</text>
<text x="198" y="207">to</text>
</g>
<g font-size="1.2" fill="#a90000">
<text x="61.7" y="50.5">1</text>
<text x="69.3" y="50.5">2</text>
<text x="84.5" y="50.5">2</text>
<text x="92.1" y="50.5">1</text>
<text x="294.1" y="48">1</text>
<text x="269" y="60.3" transform="rotate(-90 269 60.3)">1</text>
<text x="44.2" y="66.6" transform="rotate(-90 44.2 66.6)">1</text>
<text x="269" y="67.9" transform="rotate(-90 269 67.9)">2</text>
<text x="44.2" y="74.2" transform="rotate(-90 44.2 74.2)">2</text>
<text x="153.4" y="76.8" transform="rotate(-90 153.4 76.8)">1</text>
<text x="294.1" y="78.5">2</text>
<text x="153.4" y="84.4" transform="rotate(-90 153.4 84.4)">2</text>
<text x="172.5" y="89.5" transform="rotate(-90 172.5 89.5)">1</text>
<text x="210.6" y="89.5" transform="rotate(-90 210.6 89.5)">1</text>
<text x="243.6" y="89.5" transform="rotate(-90 243.6 89.5)">1</text>
<text x="172.5" y="97.1" transform="rotate(-90 172.5 97.1)">2</text>
<text x="210.6" y="97.1" transform="rotate(-90 210.6 97.1)">2</text>
<text x="243.6" y="97.1" transform="rotate(-90 243.6 97.1)">2</text>
<text x="304.5" y="111.1" transform="rotate(-90 304.5 111.1)">5</text>
<text x="202.6" y="114">1</text>
<text x="37.8" y="123.8" transform="rotate(-90 37.8 123.8)">1</text>
<text x="202.6" y="124.2">3</text>
<text x="37.8" y="131.4" transform="rotate(-90 37.8 131.4)">2</text>
<text x="92.1" y="131.8">2</text>
<text x="99.8" y="131.8">1</text>
<text x="238.2" y="126.7">5</text>
<text x="263.6" y="126.7">1</text>
<text x="271.2" y="126.7">2</text>
<text x="290.3" y="126.7">4</text>
<text x="202.6" y="133.1">4</text>
<text x="37.8" y="142.8" transform="rotate(-90 37.8 142.8)">1</text>
<text x="202.6" y="139.4">2</text>
<text x="304.5" y="144.1" transform="rotate(-90 304.5 144.1)">1</text>
<text x="37.8" y="150.4" transform="rotate(-90 37.8 150.4)">2</text>
<text x="121.7" y="150.4" transform="rotate(-90 121.7 150.4)">1</text>
<text x="37.8" y="161.9" transform="rotate(-90 37.8 161.9)">1</text>
<text x="121.7" y="158" transform="rotate(-90 121.7 158)">2</text>
<text x="270.3" y="156.8" transform="rotate(-90 270.3 156.8)">1</text>
<text x="288" y="156.8" transform="rotate(-90 288 156.8)">1</text>
<text x="270.3" y="164.4" transform="rotate(-90 270.3 164.4)">2</text>
<text x="288" y="164.4" transform="rotate(-90 288 164.4)">2</text>
<text x="37.8" y="169.5" transform="rotate(-90 37.8 169.5)">2</text>
<text x="96.3" y="168.2" transform="rotate(-90 96.3 168.2)">6</text>
<text x="74.4" y="180.1">3</text>
<text x="117.5" y="186.4">1</text>
<text x="37.8" y="194.9" transform="rotate(-90 37.8 194.9)">1</text>
<text x="55.6" y="194.9" transform="rotate(-90 55.6 194.9)">1</text>
<text x="74.4" y="192.8">4</text>
<text x="117.5" y="196.6">5</text>
<text x="37.8" y="202.5" transform="rotate(-90 37.8 202.5)">2</text>
<text x="55.6" y="202.5" transform="rotate(-90 55.6 202.5)">2</text>
<text x="96.3" y="206.3" transform="rotate(-90 96.3 206.3)">2</text>
</g>
</svg>
